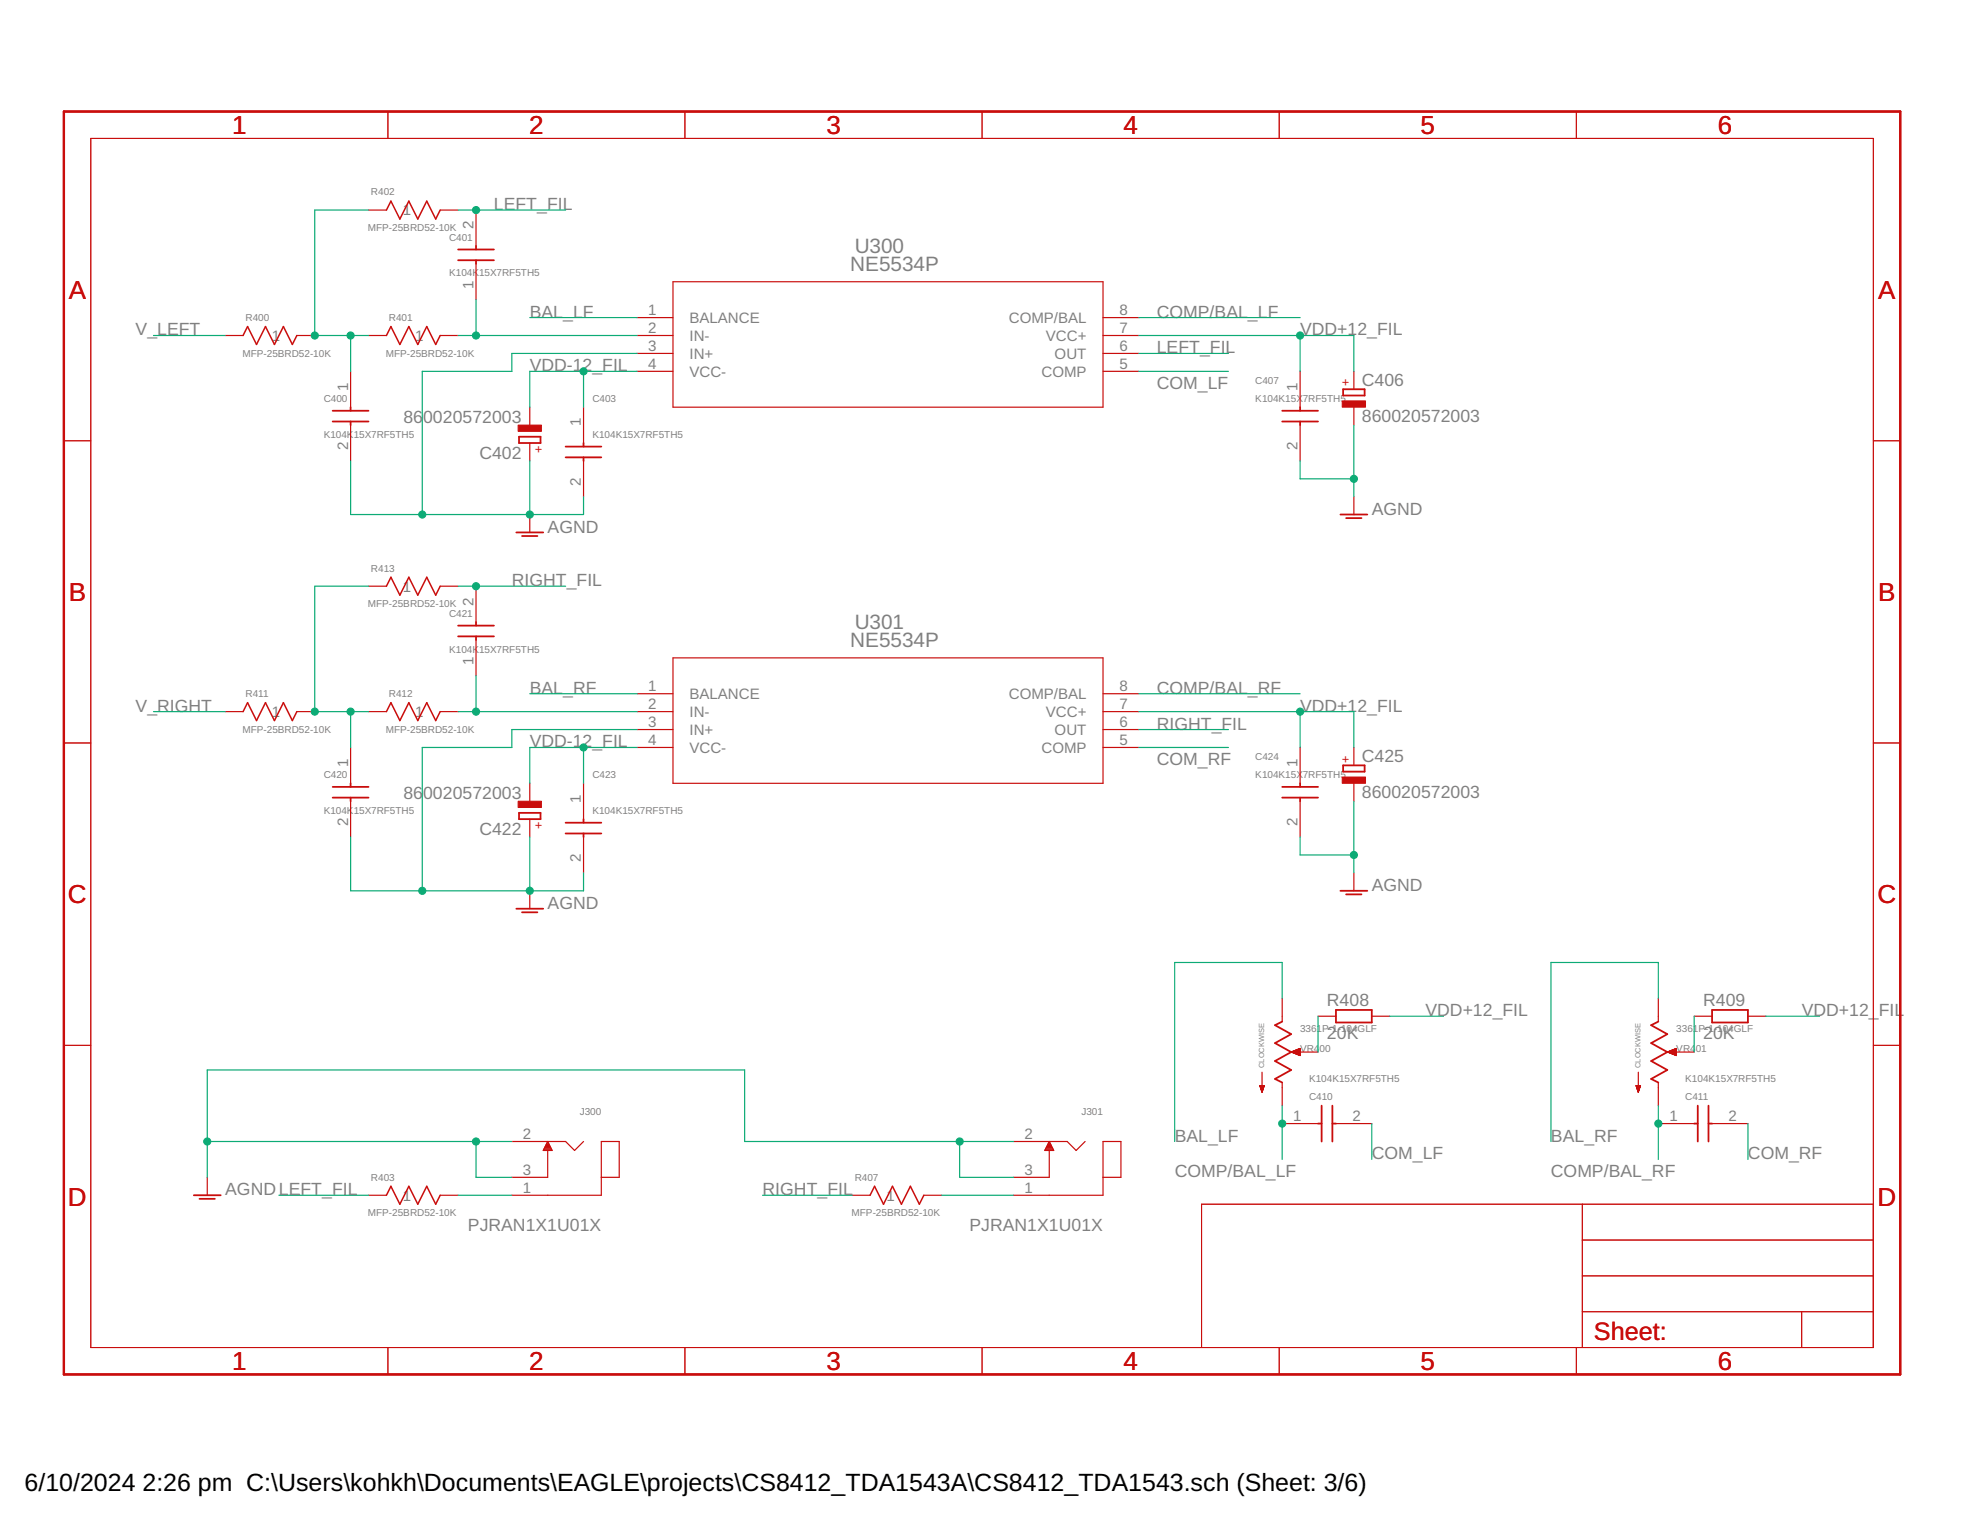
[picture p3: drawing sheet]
<svg xmlns="http://www.w3.org/2000/svg" width="279mm" height="216mm" viewBox="0 0 279 216" stroke-linecap="round" stroke-linejoin="round" font-family="sans-serif">
<g fill="none" stroke="#c90d0c" stroke-width=".14">
<path d="M12.9 19.6h252.7v171.4h-252.7zM55 15.8v3.8M97.1 15.8v3.8M139.2 15.8v3.8M181.3 15.8v3.8M223.5 15.8v3.8M9.1 62.5h3.8M265.6 62.5h3.8M9.1 105.3h3.8M265.6 105.3h3.8M9.1 148.2h3.8M178.6 153.9h.6l-.3 .9z"/>
<path d="M178.6 153.9h.6M178.6 154.1h.6M178.6 154h.6M178.6 154.1h.5M178.7 154.2h.4M178.7 154.3h.4M178.7 154.4h.3M178.8 154.4h.2M178.8 154.5h.2M178.8 154.6h.2M178.8 154.7h.1M178.9 154.7h.1"/>
<path d="M178.9 154.8v.1M179 154.5l-.2 .1M179 154.5h-.2M179.1 154.3h-.4M179.1 154.2h-.4M179.2 154h-.6M179.2 153.9h-.6M183 149.1h1.3M183.1 149.2h1.2M183.1 149.1h1.2M183.2 149.2h1.1M183.2 149.1h1.1"/>
<path d="M183.2 149h1.1M183.3 149.2h1M183.3 149.3h1M183.4 149h.9M183.4 149.3h.9M183.5 148.9h.8M183.5 149.3h.8M183.6 148.9h.7M183.6 149.4h.7M183.7 149.4h.6M183.7 148.8h.6M183.8 149.4h.5"/>
<path d="M183.8 148.8h.5M183.9 148.8h.4M183.9 149.5h.4M184 149.5h.3M184 148.7h.3M184.1 149.6h.2M184.2 148.7h.1M184.2 149.6h.1M184.3 148.6h.1M184.3 148.6v1l-1.3-.5M184.3 148.6l-1.3 .5M184.3 148.6v.1"/>
<path d="M231.9 153.9h.7l-.4 .9zM231.9 153.9h.6M231.9 154h.6M232 154.1h.5M232 154.2h.5M232 154.3h.4M232 154.2h.4M232.1 154.3h.3M232.1 154.4h.3M232.1 154.5h.2M232.1 154.6h.2M232.2 154.6h.1"/>
<path d="M232.2 154.7h.1M232.2 154.8h.1M236.3 149.1l1.3-.5v1zM236.4 149.1h1.2M236.4 149.2h1.2M236.5 149.2h1.1M236.5 149.1h1.1M236.6 149.2h1M236.6 149h1M236.7 149.3h.9M236.7 149h.9M236.8 148.9h.8"/>
<path d="M236.8 149.3h.8M236.9 148.9h.7M237 149.4h.6M237 148.9h.6M237 148.8h.6M237.1 148.8h.5M237.1 149.4h.5M237.2 149.5h.4M237.2 148.8h.4M237.3 149.5h.3M237.3 148.7h.3M237.4 148.7h.2"/>
<path d="M237.4 149.5h.2M237.5 149.6h.1M237.5 148.7h.1M237.6 148.6h.1M237.6 148.6v.1M265.6 148.2h3.8M224.3 170.7v20.3M224.3 175.8h41.3M265.6 170.7h-95.3v20.3M55 191v3.8M97.1 191v3.8M139.2 191v3.8"/>
<path d="M181.3 191v3.8M223.5 191v3.8M224.3 185.9h41.3M224.3 180.9h41.3M255.4 185.9v5.1"/>
</g>
<path d="M9.1 15.8h260.3v179h-260.3z" fill="none" stroke="#c90d0c" stroke-width=".32"/>
<g fill="none" stroke="#c90d0c" stroke-width=".25">
<path d="M64.9 36.9h5.1M64.9 35.4h5.1M67.5 34.9v.5M67.5 36.9v.5M47.2 58.2h5M47.2 59.8h5M49.7 57.7v.5M49.7 59.8v.5M181.8 58.2h5M181.8 59.8h5M184.3 57.7v.5M184.3 59.8v.5"/>
<path d="M190.4 55.2h3v.9h-3zM73.2 75.5h3.8M73.6 61.9h3v.9h-3zM74 76h2.2M80.2 63.3h5M80.2 64.8h5M82.7 62.8v.5M82.7 64.8v.5M190 72.9h3.8M190.8 73.4h2.2M64.9 90.2h5.1M64.9 88.7h5.1"/>
<path d="M67.5 88.2v.5M67.5 90.2v.5M47.2 111.5h5M47.2 113.1h5M49.7 111v.5M49.7 113.1v.5M73.6 115.2h3v.9h-3zM80.2 116.6h5M80.2 118.2h5M82.7 116.1v.5M82.7 118.2v.5M181.8 111.5h5"/>
<path d="M181.8 113.1h5M184.3 111v.5M184.3 113.1v.5M190.4 108.5h3v.9h-3zM73.2 128.8h3.8M74 129.3h2.2M190 126.3h3.8M190.8 126.8h2.2M181.8 144.8l-1.1 .5 2.3 1.3-2.3 1.3 2.3 1.2-2.3 1.3 2.3 1.3-2.3 1.3 1.1 .5M186.8 159.3h.5M187.3 156.7v5.1M188.9 156.7v5.1"/>
<path d="M188.9 159.3h.5M189.4 143.2h5.1v1.7h-5.1zM235.1 144.8l-1 .5 2.2 1.3-2.2 1.3 2.2 1.2-2.2 1.3 2.2 1.3-2.2 1.3 1 .5M240.2 159.3h.5M240.7 156.7v5.1M242.2 159.3h.5M242.2 156.7v5.1M242.7 143.2h5.1v1.7h-5.1zM27.5 169.4h3.8M28.3 169.9h2.2"/>
</g>
<g fill="none" stroke="#c90d0c" stroke-width=".17">
<path d="M52.2 29.8h2.6M62.4 29.8h2.5M67.5 29.8v5.1M67.5 37.4v5.1M95.4 39.9h61v17.8h-61zM31.9 47.6h2.6M42.1 47.6h2.5M49.7 52.6v5.1M52.2 47.6h2.6M62.4 47.6h2.5M75.1 57.7v2.6M82.7 57.7v5.1"/>
<path d="M90.3 47.6h5.1M90.3 45h5.1M90.3 50.1h5.1M90.3 52.6h5.1M156.4 47.6h5M156.4 45h5M156.4 50.1h5M156.4 52.6h5M184.3 52.6v5.1M191.9 52.6v2.6M191.9 57.7v2.6M49.7 60.3v5"/>
<path d="M75.1 62.8v2.5M75.1 72.9v2.6M82.7 65.3v5.1M184.3 60.3v5M191.9 70.4v2.5M52.2 83.1h2.6M62.4 83.1h2.5M67.5 83.1v5.1M67.5 90.7v5.1M90.3 98.3h5.1M95.4 93.3h61v17.7h-61zM156.4 98.3h5"/>
<path d="M31.9 100.9h2.6M42.1 100.9h2.5M49.7 106v5M49.7 113.6v5.1M52.2 100.9h2.6M62.4 100.9h2.5M75.1 111v2.6M75.1 116.1v2.6M82.7 111v5.1M82.7 118.7v5M90.3 100.9h5.1M90.3 103.4h5.1"/>
<path d="M90.3 106h5.1M156.4 100.9h5M156.4 103.4h5M156.4 106h5M184.3 106v5M184.3 113.6v5.1M191.9 106v2.5M191.9 111v2.6M75.1 126.3v2.5M191.9 123.7v2.6M178.9 152v1.9M181.8 159.3h5"/>
<path d="M181.8 141.5v3.3M181.8 153.5v3.2M184.3 149.1h2.5M186.8 144.1h2.6M189.4 159.3h5.1M194.5 144.1h2.5M232.2 152v1.9M235.1 159.3h5.1M235.1 141.5v3.3M235.1 153.5v3.2M237.6 149.1h2.6M240.2 144.1h2.5"/>
<path d="M242.7 159.3h5.1M247.8 144.1h2.5M29.4 166.9v2.5M52.2 169.4h2.6M62.4 169.4h2.5M72.6 161.8h7.6l1.2 1.3 1.3-1.3M77 163h1.2M77.1 162.9h1M77.2 162.8h.9M77.2 162.6h.8M77.3 162.5h.7M77.3 162.4h.6"/>
<path d="M77.4 162.3h.5M77.5 162.2h.3M77.5 162h.2M77.6 161.9h.1M77.6 163.1v3.8h-5M77.6 161.8l.7 1.3h-1.3zM85.2 166.9h2.6v-5.1h-2.6v7.6h-12.6M120.8 169.4h2.5M131 169.4h2.5M143.7 161.8h7.6l1.2 1.3 1.3-1.3M148.1 163h1.2M148.2 162.9h1.1"/>
<path d="M148.3 162.8h.9M148.3 162.6h.8M148.4 162.5h.7M148.5 162.4h.5M148.5 162.3h.5M148.6 162.2h.3M148.6 162h.2M148.7 161.9h.1M148.7 163.1v3.8h-5M148.7 161.8l.7 1.3h-1.3zM156.4 166.9h2.5v-5.1h-2.5v7.6h-12.7"/>
</g>
<path d="M54.8 29.8l.6-1.3 1.3 2.6 1.3-2.6 1.2 2.6 1.3-2.6 1.3 2.6 .6-1.3M34.5 47.6l.6-1.3 1.3 2.5 1.2-2.5 1.3 2.5 1.3-2.5 1.2 2.5 .7-1.2M54.8 47.6l.6-1.3 1.3 2.5 1.3-2.5 1.2 2.5 1.3-2.5 1.3 2.5 .6-1.2M54.8 83.1l.6-1.3 1.3 2.6 1.3-2.6 1.2 2.6 1.3-2.6 1.3 2.6 .6-1.3M34.5 100.9l.6-1.3 1.3 2.6 1.2-2.6 1.3 2.6 1.3-2.6 1.2 2.6 .7-1.3M54.8 100.9l.6-1.3 1.3 2.6 1.3-2.6 1.2 2.6 1.3-2.6 1.3 2.6 .6-1.3M54.8 169.4l.6-1.2 1.3 2.5 1.3-2.5 1.2 2.5 1.3-2.5 1.3 2.5 .6-1.3M123.3 169.4l.7-1.2 1.2 2.5 1.3-2.5 1.3 2.5 1.3-2.5 1.2 2.5 .7-1.3" fill="none" stroke="#c90d0c" stroke-width=".21"/>
<g fill="#c90d0c" stroke="#c90d0c" stroke-width=".14">
<path d="M73.4 60.3h3.4v.9h-3.4z"/>
<path d="M190.3 56.8h3.3v.9h-3.3z"/>
<path d="M73.4 113.6h3.4v.9h-3.4z"/>
<path d="M190.3 110.2h3.3v.8h-3.3z"/>
</g>
<g fill="none" stroke="#0dab76" stroke-width=".17">
<path d="M52.2 29.8h-7.6v17.8h7.6M64.9 29.8h15.3M21.8 47.6h10.1M49.7 47.6v5M64.9 47.6h25.4M67.5 42.5v5.1M75.1 45h15.2M82.7 52.6v5.1M90.3 52.6h-15.2v5.1M90.3 50.1h-17.7v2.5h-12.7v20.3M161.4 52.6h12.7M161.4 50.1h12.7"/>
<path d="M161.4 47.6h30.5v5M161.4 45h22.9M184.3 47.6v5M49.7 65.3v7.6h33v-2.5M75.1 65.3v7.6M184.3 65.3v2.6h7.6M191.9 60.3v10.1M52.2 83.1h-7.6v17.8h7.6M64.9 83.1h15.3M67.5 95.8v5.1M75.1 98.3h15.2M161.4 98.3h22.9"/>
<path d="M21.8 100.9h10.1M49.7 118.7v7.6h33v-2.6M49.7 100.9v5.1M64.9 100.9h25.4M75.1 118.7v7.6M82.7 106v5M90.3 106h-15.2v5M90.3 103.4h-17.7v2.6h-12.7v20.3M161.4 100.9h30.5v5.1M161.4 106h12.7M161.4 103.4h12.7M184.3 100.9v5.1"/>
<path d="M184.3 118.7v2.5h7.6M191.9 113.6v10.1M181.8 141.5v-5.1h-15.3v25.4M181.8 156.7v7.7M186.8 144.1v5M194.5 159.3v5.1M197 144.1h7.6M235.1 141.5v-5.1h-15.2v25.4M235.1 156.7v7.7M240.2 144.1v5M247.8 159.3v5.1M250.3 144.1h7.6"/>
<path d="M29.4 161.8h43.2M39.5 169.4h12.7M64.9 169.4h7.7M67.5 161.8v5.1h5.1M108.1 169.4h12.7M133.5 169.4h10.2M136 161.8v5.1h7.7M143.7 161.8h-38.1v-10.1h-76.2v15.2"/>
</g>
<g fill="#0dab76" stroke="#0dab76" stroke-width=".14">
<circle cx="75.1" cy="72.9" r=".51"/>
<circle cx="59.9" cy="72.9" r=".51"/>
<circle cx="191.9" cy="67.9" r=".51"/>
<circle cx="67.5" cy="161.8" r=".51"/>
<circle cx="136" cy="161.8" r=".51"/>
<circle cx="29.4" cy="161.8" r=".51"/>
<circle cx="75.1" cy="126.3" r=".51"/>
<circle cx="59.9" cy="126.3" r=".51"/>
<circle cx="191.9" cy="121.2" r=".51"/>
<circle cx="67.5" cy="83.1" r=".51"/>
<circle cx="67.5" cy="29.8" r=".51"/>
<circle cx="49.7" cy="47.6" r=".51"/>
<circle cx="44.6" cy="47.6" r=".51"/>
<circle cx="49.7" cy="100.9" r=".51"/>
<circle cx="44.6" cy="100.9" r=".51"/>
<circle cx="181.8" cy="159.3" r=".51"/>
<circle cx="235.1" cy="159.3" r=".51"/>
<circle cx="67.5" cy="100.9" r=".51"/>
<circle cx="67.5" cy="47.6" r=".51"/>
<circle cx="82.7" cy="52.6" r=".51"/>
<circle cx="82.7" cy="106" r=".51"/>
<circle cx="184.3" cy="47.6" r=".51"/>
<circle cx="184.3" cy="100.9" r=".51"/>
</g>
<g font-size="3.7" fill="#c90d0c">
<text x="32.9" y="19">1</text>
<text x="75" y="19">2</text>
<text x="117.1" y="19">3</text>
<text x="159.3" y="19">4</text>
<text x="201.4" y="19">5</text>
<text x="243.5" y="19">6</text>
<text x="9.7" y="42.3">A</text>
<text x="266.2" y="42.3">A</text>
<text x="9.7" y="85.2">B</text>
<text x="266.2" y="85.2">B</text>
<text x="9.6" y="128">C</text>
<text x="266.1" y="128">C</text>
<text x="9.6" y="170.9">D</text>
<text x="266.1" y="170.9">D</text>
<text x="32.9" y="194.2">1</text>
<text x="75" y="194.2">2</text>
<text x="117.1" y="194.2">3</text>
<text x="159.3" y="194.2">4</text>
<text x="201.4" y="194.2">5</text>
<text x="243.5" y="194.2">6</text>
</g>
<text font-size="3.6" fill="#c90d0c" x="225.9" y="189.9">Sheet:</text>
<g font-size="3.5">
<text x="3.5" y="211.4">6/10/2024</text>
<text x="20.2" y="211.4">2:26 pm C:\Users\kohkh\Documents\EAGLE\projects\CS8412_TDA1543A\CS8412_TDA1543.sch (Sheet: 3/6)</text>
</g>
<g font-size="2.9" fill="#808080">
<text x="121.2" y="35.9">U300</text>
<text x="120.5" y="38.4">NE5534P</text>
<text x="121.2" y="89.2">U301</text>
<text x="120.5" y="91.8">NE5534P</text>
</g>
<g font-size="2.5" fill="#808080">
<text x="70" y="29.8">LEFT_FIL</text>
<text x="19.2" y="47.6">V_LEFT</text>
<text x="75.1" y="45">BAL_LF</text>
<text x="164" y="45">COMP/BAL_LF</text>
<text x="184.3" y="47.6">VDD+12_FIL</text>
<text x="75.1" y="52.6">VDD-12_FIL</text>
<text x="164" y="50.1">LEFT_FIL</text>
<text x="57.2" y="60">86</text>
<text x="60" y="60">0020572003</text>
<text x="164" y="55.2">COM_LF</text>
<text x="193.1" y="59.8">860020572003</text>
<text x="193.1" y="54.7">C406</text>
<text x="68" y="65.1">C402</text>
<text x="77.6" y="75.5">AGND</text>
<text x="194.5" y="73">AGND</text>
<text x="72.6" y="83.1">RIGHT_FIL</text>
<text x="19.2" y="100.9">V_RIGHT</text>
<text x="75.1" y="98.3">BAL_RF</text>
<text x="164" y="98.3">COMP/BAL_RF</text>
<text x="184.3" y="100.9">VDD+1</text>
<text x="192.4" y="100.9">2_FIL</text>
<text x="75.1" y="106">VDD-12_FIL</text>
<text x="164" y="103.4">RIGHT_FIL</text>
<text x="57.2" y="113.3">86</text>
<text x="60" y="113.3">0020572003</text>
<text x="164" y="108.5">COM_RF</text>
<text x="193.1" y="113.1">860020572003</text>
<text x="193.1" y="108">C425</text>
<text x="68" y="118.4">C422</text>
<text x="77.6" y="128.8">AGND</text>
<text x="194.5" y="126.3">AGND</text>
<text x="188.1" y="142.6">R408</text>
<text x="241.4" y="142.6">R409</text>
<text x="188.1" y="147.4">20K</text>
<text x="202.1" y="144.1">VDD+12_FIL</text>
<text x="241.4" y="147.4">20K</text>
<text x="255.4" y="144.1">VDD+12_FIL</text>
<text x="166.5" y="161.8">BAL_LF</text>
<text x="219.8" y="161.8">BAL_RF</text>
<text x="166.5" y="166.9">COMP/BAL_LF</text>
<text x="194.5" y="164.4">COM_LF</text>
<text x="219.8" y="166.9">COMP/BAL_RF</text>
<text x="247.8" y="164.4">COM_RF</text>
<text x="31.9" y="169.4">AGNDLEFT_FIL</text>
<text x="108.1" y="169.4">RIGHT_FIL</text>
<text x="66.3" y="174.5">PJRAN1X1U01X</text>
<text x="137.4" y="174.5">PJRAN1X1U01X</text>
</g>
<g font-size="2.1" fill="#808080">
<text x="57.1" y="30.5">1</text>
<text x="67.1" y="32.5" transform="rotate(-90 67.1 32.5)">2</text>
<text x="67.1" y="40.9" transform="rotate(-90 67.1 40.9)">1</text>
<text x="91.9" y="44.7">1</text>
<text x="91.9" y="47.2">2</text>
<text x="97.7" y="45.8">BALANCE</text>
<text x="143" y="45.8">COMP/BAL</text>
<text x="158.7" y="47.2">7</text>
<text x="158.7" y="44.7">8</text>
<text x="38.6" y="48.3">1</text>
<text x="58.9" y="48.3">1</text>
<text x="91.9" y="49.7">3</text>
<text x="91.9" y="52.3">4</text>
<text x="97.7" y="48.3">IN-</text>
<text x="97.7" y="50.9">IN+</text>
<text x="97.7" y="53.4">VCC-</text>
<text x="147.6" y="53.4">COMP</text>
<text x="148.3" y="48.3">VCC+</text>
<text x="149.5" y="50.9">OUT</text>
<text x="158.7" y="52.3">5</text>
<text x="158.7" y="49.7">6</text>
<text x="49.3" y="55.4" transform="rotate(-90 49.3 55.4)">1</text>
<text x="183.9" y="55.4" transform="rotate(-90 183.9 55.4)">1</text>
<text x="49.3" y="63.8" transform="rotate(-90 49.3 63.8)">2</text>
<text x="82.4" y="60.5" transform="rotate(-90 82.4 60.5)">1</text>
<text x="183.9" y="63.8" transform="rotate(-90 183.9 63.8)">2</text>
<text x="82.4" y="68.9" transform="rotate(-90 82.4 68.9)">2</text>
<text x="57.1" y="83.9">1</text>
<text x="67.1" y="85.9" transform="rotate(-90 67.1 85.9)">2</text>
<text x="67.1" y="94.2" transform="rotate(-90 67.1 94.2)">1</text>
<text x="38.6" y="101.6">1</text>
<text x="58.9" y="101.6">1</text>
<text x="91.9" y="98">1</text>
<text x="91.9" y="100.5">2</text>
<text x="97.7" y="99.1">BALANCE</text>
<text x="97.7" y="101.6">IN-</text>
<text x="143" y="99.1">COMP/BAL</text>
<text x="148.3" y="101.6">VCC+</text>
<text x="158.7" y="100.5">7</text>
<text x="158.7" y="98">8</text>
<text x="91.9" y="103.1">3</text>
<text x="91.9" y="105.6">4</text>
<text x="97.7" y="104.2">IN+</text>
<text x="97.7" y="106.7">VCC-</text>
<text x="147.6" y="106.7">COMP</text>
<text x="149.5" y="104.2">OUT</text>
<text x="158.7" y="105.6">5</text>
<text x="158.7" y="103.1">6</text>
<text x="49.3" y="108.7" transform="rotate(-90 49.3 108.7)">1</text>
<text x="82.4" y="113.8" transform="rotate(-90 82.4 113.8)">1</text>
<text x="183.9" y="108.7" transform="rotate(-90 183.9 108.7)">1</text>
<text x="49.3" y="117.1" transform="rotate(-90 49.3 117.1)">2</text>
<text x="183.9" y="117.1" transform="rotate(-90 183.9 117.1)">2</text>
<text x="82.4" y="122.2" transform="rotate(-90 82.4 122.2)">2</text>
<text x="74.1" y="161.5">2</text>
<text x="145.2" y="161.5">2</text>
<text x="183.3" y="158.9">1</text>
<text x="191.7" y="158.9">2</text>
<text x="236.6" y="158.9">1</text>
<text x="245" y="158.9">2</text>
<text x="74.1" y="166.6">3</text>
<text x="145.2" y="166.6">3</text>
<text x="57.1" y="170.2">1</text>
<text x="74.1" y="169.1">1</text>
<text x="125.7" y="170.2">1</text>
<text x="145.2" y="169.1">1</text>
</g>
<g font-size="1.8" fill="#c90d0c">
<text x="191.3" y="54.8" transform="rotate(-90 191.3 54.8)">+</text>
<text x="76.9" y="64.2" transform="rotate(-90 76.9 64.2)">+</text>
<text x="191.3" y="108.1" transform="rotate(-90 191.3 108.1)">+</text>
<text x="76.9" y="117.6" transform="rotate(-90 76.9 117.6)">+</text>
</g>
<g font-size="1.4" fill="#808080">
<text x="52.6" y="27.7">R402</text>
<text x="52.2" y="32.8">MFP-25BRD52-10K</text>
<text x="63.7" y="34.1">C401</text>
<text x="63.7" y="39.2">K104K</text>
<text x="67.9" y="39.2">15X7RF5TH5</text>
<text x="34.8" y="45.5">R400</text>
<text x="55.1" y="45.5">R401</text>
<text x="34.4" y="50.6">MFP-25BRD52-10K</text>
<text x="54.7" y="50.6">MFP-25BRD52-10K</text>
<text x="45.9" y="57">C400</text>
<text x="84" y="57">C403</text>
<text x="177.9" y="57">K104K15X</text>
<text x="177.9" y="54.4">C407</text>
<text x="184.7" y="57">7RF5TH5</text>
<text x="45.9" y="62">K104K15X7RF5TH5</text>
<text x="84" y="62">K104K15X7RF5TH5</text>
<text x="52.6" y="81">R413</text>
<text x="52.2" y="86.1">MFP-25BRD52-10K</text>
<text x="63.7" y="87.4">C421</text>
<text x="63.7" y="92.5">K104K</text>
<text x="67.9" y="92.5">15X7RF5TH5</text>
<text x="34.8" y="98.8">R411</text>
<text x="55.1" y="98.8">R412</text>
<text x="34.4" y="103.9">MFP-25BRD52-10K</text>
<text x="54.7" y="103.9">MFP-25BRD52-10K</text>
<text x="177.9" y="107.7">C424</text>
<text x="45.9" y="110.3">C420</text>
<text x="84" y="110.3">C423</text>
<text x="177.9" y="110.3">K104K15X</text>
<text x="184.7" y="110.3">7RF5TH5</text>
<text x="45.9" y="115.4">K104K15X7RF5TH5</text>
<text x="84" y="115.4">K104K15X7RF5TH5</text>
<text x="184.3" y="146.3">3361P-1-104GLF</text>
<text x="184.3" y="149.1">VR4</text>
<text x="187" y="149.1">00</text>
<text x="237.6" y="146.3">3361P-1-104GLF</text>
<text x="237.6" y="149.1">VR4</text>
<text x="240.4" y="149.1">01</text>
<text x="185.6" y="153.4">K104K15X7RF5TH5</text>
<text x="185.6" y="156">C410</text>
<text x="238.9" y="153.4">K104K15X7RF5TH5</text>
<text x="238.9" y="156">C411</text>
<text x="82.2" y="158">J300</text>
<text x="153.3" y="158">J301</text>
<text x="52.6" y="167.4">R403</text>
<text x="121.2" y="167.4">R407</text>
<text x="52.2" y="172.4">MFP-25BRD52-10K</text>
<text x="120.7" y="172.4">MFP-25BRD52-10K</text>
</g>
<g font-size="1.1" fill="#808080">
<text x="179.2" y="151.4" transform="rotate(-90 179.2 151.4)">CLOCKWISE</text>
<text x="232.5" y="151.4" transform="rotate(-90 232.5 151.4)">CLOCKWISE</text>
</g>
</svg>
